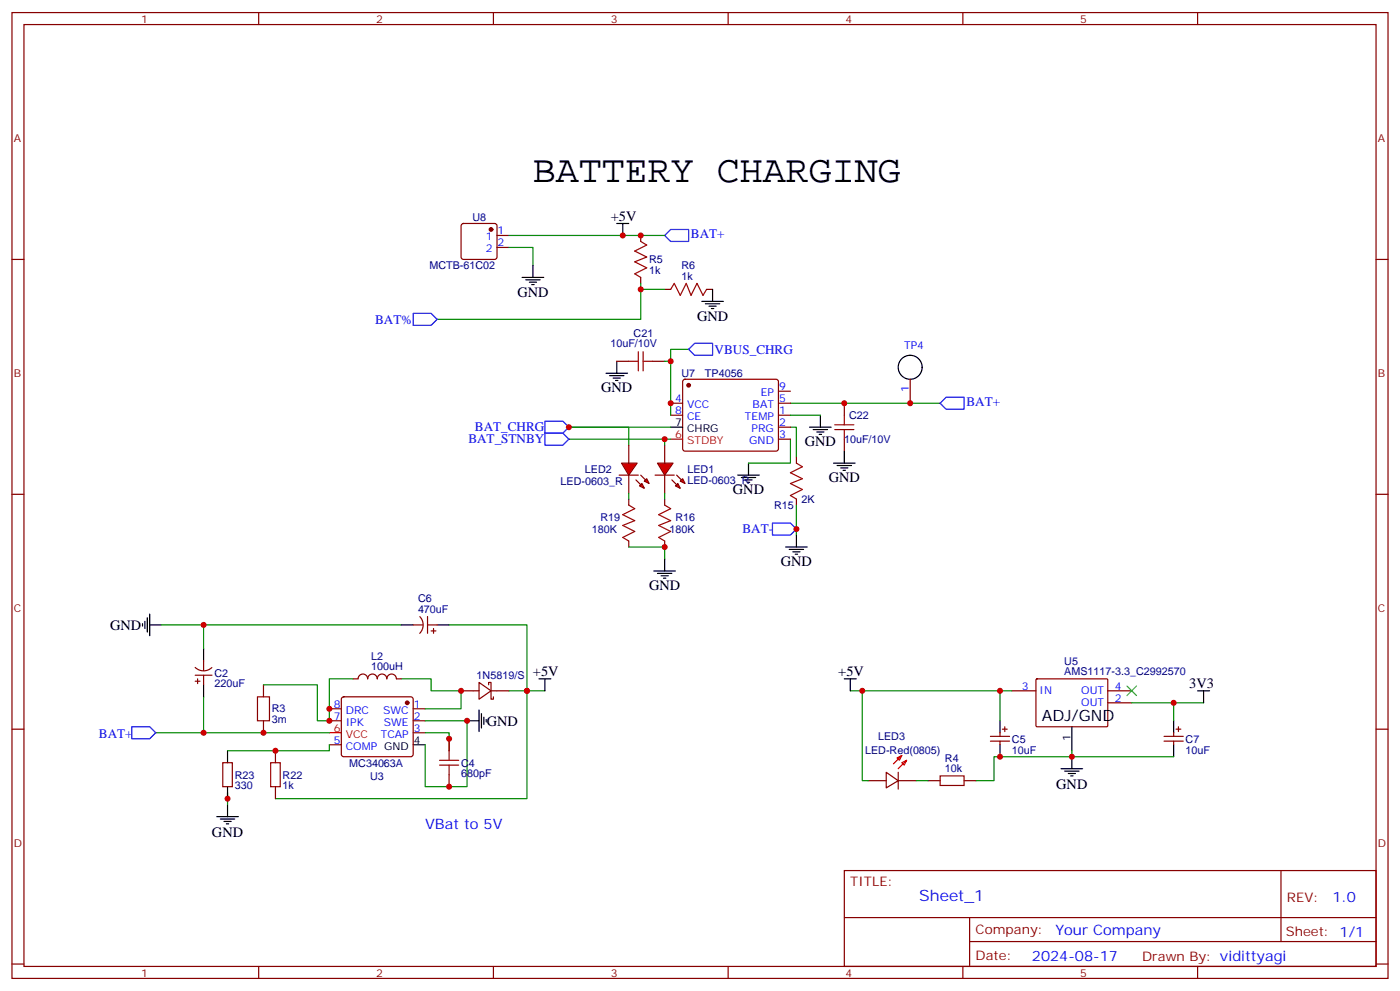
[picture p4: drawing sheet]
<svg xmlns="http://www.w3.org/2000/svg" width="412mm" height="292mm" viewBox="0 0 412 292" stroke-linecap="round" stroke-linejoin="round" font-family="sans-serif">
<g fill="none" stroke="#870000" stroke-width=".35">
<path d="M3.5 3.7h405.4v284.3h-405.4zM7.1 7.2h398.2v277.3h-398.2zM76.2 3.7v3.5M145.3 3.7v3.5M214.5 3.7v3.5M283.6 3.7v3.5M352.8 3.7v3.5M3.5 76.4h3.6M405.3 76.4h3.6M181.7 106.4h3.5M192.3 106.4h3.5M197.6 118.7h3.5"/>
<path d="M201.3 111.9l.5-.2h26.8l.5 .2 .2 .5-.1 20-.6 .4h-27.1l-.4-.7v-19.7zM229.3 118.7h3.5M229.3 115.2h3.5M248.7 118.7v3.5M268.1 111.7v7M197.6 122.2h3.5M229.3 122.2h3.5M229.3 129.3h3.5M229.3 125.8h3.5M234.6 134.6v1.7M248.7 129.3v3.5M3.5 145.5h3.6"/>
<path d="M185.2 146.9v1.8M185.2 159.3v1.7M195.8 146.9v1.8M195.8 159.3v1.7M234.6 146.9v1.8M405.3 145.5h3.6M3.5 214.7h3.6M405.3 214.7h3.6M248.7 256.3h156.6v28.2h-156.6zM377.3 256.3v20.9M248.7 270.1h156.5M285.6 277.2h119.6"/>
<path d="M285.6 270.1v14.2M3.5 283.8h3.6M76.2 284.5v3.5M145.3 284.5v3.5M214.5 284.5v3.5M283.6 284.5v3.5M352.8 284.5v3.5M405.3 283.8h3.6"/>
</g>
<g fill="none" stroke="#000" stroke-width=".35">
<path d="M178.5 109.9h6.4M179.6 110.6h4.2M180.6 111.3h2.1M181.3 112h.7M181.7 106.4v3.5M197.6 125.8h3.5M217.3 139.9h6.4M220.5 136.3v3.6M238.5 125.8h6.3M239.5 126.5h4.3M240.6 127.2h2.1M241.3 127.9h.7"/>
<path d="M241.7 122.2v3.6M245.5 136.3h6.4M246.6 137.1h4.2M247.6 137.8h2.2M248.4 138.5h.7M248.7 132.8v3.5M218.4 140.6h4.2M219.4 141.3h2.1M220.1 142h.7M234.6 157.5v3.5M192.6 168.1h6.4M193.7 168.8h4.2"/>
<path d="M194.7 169.5h2.1M195.4 170.2h.7M195.8 164.6v3.5M231.4 161h6.4M232.5 161.7h4.2M233.5 162.5h2.2M234.2 163.2h.7"/>
<circle cx="268.1" cy="108.1" r="3.5"/>
</g>
<path d="M185.2 106.4h2.8M188 103.5v5.7M189.4 106.4h2.9M189.4 103.5v5.7M234.6 136.3l1.8 1.1-3.6 1.8 3.6 1.7-3.6 1.4 3.6 1.8-3.6 1.8 1.8 1M245.9 126.5h5.6M245.9 125.1h5.6M248.7 122.2v2.9M248.7 126.5v2.8M185.2 148.7l1.8 1.1-3.6 1.7 3.6 1.8-3.6 1.4 3.6 1.8-3.6 1.7 1.8 1.1M195.8 148.7l1.8 1.1-3.6 1.7 3.6 1.8-3.6 1.4 3.6 1.8-3.6 1.7 1.8 1.1" fill="none" stroke="#a10000" stroke-width=".35"/>
<path d="M195.8 106.4h1.8M202.8 102.8h-5.2v19.4M232.8 118.7h44.1M195.8 129.3h1.8M197.6 125.8h-30h17.6v5.3M232.8 129.3v7h-12.3M232.8 125.8h1.8v8.8M232.8 122.2h8.9M185.2 161h10.6v3.6" fill="none" stroke="#008700" stroke-width=".35"/>
<circle cx="202.8" cy="113.4" r=".53" fill="#870000" stroke="#870000" stroke-width=".35"/>
<path d="M197.6 129.3h3.5" fill="none" stroke="#f00" stroke-width=".35"/>
<path d="M278.7 116.9h5.3v3.6h-5.3l-1.8-1.8z" fill="none" stroke="#00f" stroke-width=".35"/>
<g fill="#f00" stroke="#870000" stroke-width=".35">
<path d="M193.7 136.3h4.6l-2.5 3.6z"/>
<path d="M193 139.9h5.6z"/>
</g>
<g fill="#870000" stroke="#870000" stroke-width=".35">
<path d="M199.3 139.9l1.4 1.4z"/>
<path d="M197.9 141.3l1.4 1.4z"/>
</g>
<g fill="#f00" stroke="#870000" stroke-width=".35">
<path d="M200.4 141.6l.7-.7 .7 1.4z"/>
<path d="M199 143.1l.7-.8 .7 1.5z"/>
</g>
<path d="M195.8 131.1v5.2M195.8 139.9v5.3" fill="none" stroke="#870000" stroke-width=".35"/>
<path d="M167.6 129.3h28.2v1.8M195.8 145.2v1.7" fill="none" stroke="#008700" stroke-width=".35"/>
<g fill="#f00" stroke="#870000" stroke-width=".35">
<path d="M183.1 136.3h4.6l-2.5 3.6z"/>
<path d="M182.4 139.9h5.6z"/>
</g>
<g fill="#870000" stroke="#870000" stroke-width=".35">
<path d="M188.7 139.9l1.4 1.4z"/>
<path d="M187.3 141.3l1.4 1.4z"/>
</g>
<g fill="#f00" stroke="#870000" stroke-width=".35">
<path d="M190.5 140.9l.7 1.4-1.4-.7z"/>
<path d="M188.4 143.1l.7-.8 .7 1.5z"/>
</g>
<g fill="none" stroke="#870000" stroke-width=".35">
<path d="M136.1 66l.4-.2h9.2l.5 .2 .2 .5v9.2l-.2 .5-.5 .2h-9.2l-.5-.3-.2-.4v-9.2zM146.4 69.3h3.5M146.4 72.8h3.5M188.7 69.3v1.8M188.7 81.7v1.7M195.8 85.2h1.8M208.1 85.2h1.8M185.2 131.1v5.2M185.2 139.9v5.3M57.5 196.5a3.5 3.5 0 0 0 4.9 0M57.5 198.8h4.9M58.2 199.8v1.5"/>
<path d="M60 194.6v2.8M60 198.8v2.8M104.1 199.8h1.4a1.41 1.41 0 0 1 1.4-1.4 1.41 1.41 0 0 1 1.4 1.5 1.41 1.41 0 0 1 1.4-1.5 1.41 1.41 0 0 1 1.4 1.5 1.41 1.41 0 0 1 1.4-1.5 1.41 1.41 0 0 1 1.4 1.5 1.41 1.41 0 0 1 1.5-1.5 1.41 1.41 0 0 1 1.4 1.5l1.4-.1M121.7 184h2.8M123.7 181.5a3.5 3.5 0 0 1-.1 5M125.9 181.5v4.9M125.9 184h2.9M127 185.7h1.4M127.7 185v1.4M57.5 200.6h1.4M77.6 201.6v3.5M77.6 212.2v3.5"/>
<path d="M97 208.7h3.5M97 212.2h3.5M97 219.3h3.5M100.8 205.3l.4-.2h19.8l.5 .2 .2 .5v16.3l-.2 .5-.5 .2h-19.8l-.5-.3-.2-.4v-16.3zM121.7 208.7h3.5M121.7 212.2h3.5M121.7 215.7h3.5M132.3 217.5v3.5M135.8 203.4h5.3M141.1 200.9l3.5 2.5-3.5 2.4zM143.9 201.6v-.7h.7v4.9h.7v-.7M144.6 203.4h5.3"/>
<path d="M291.7 216.8h5.7M291.7 218.2h5.7M294.6 215.7v1.1M294.6 218.2v1.1M295.3 214.7h1.4M296 214v1.4M298.1 203.4h7.1M305.2 200l.3-.2 20.6 .1 .2 .3v13.6l-.3 .2-20.7-.1-.1-.3zM326.3 203.4h7.1M326.3 206.9h7.1M342.9 216.8h5.6M342.9 218.2h5.6"/>
<path d="M345.7 215.7v1.1M345.7 218.2v1.1M346.4 214.7h1.4M347.1 214v1.4M65.6 224.5h2.8v7.1h-2.8zM81.1 221v3.5M81.1 231.6v3.5M132.3 228.1v3.5M255.8 229.8h5.3M261.1 227.4l3.5 2.4-3.5 2.2zM264.6 229.8h5.3M264.6 227.4v4.9"/>
<path d="M273.4 229.8h3.5M284 229.8h3.5"/>
</g>
<g fill="none" stroke="#008700" stroke-width=".35">
<path d="M149.9 72.8h7.1v5.3M149.9 69.3h45.9M188.7 83.4v1.8M195.8 85.2h-7.1v8.8h-59.9M185.2 145.2v1.7M234.6 148.7v8.8M47.6 184h12.4M104.1 199.8h-7.1v12.4h-3.5v-10.6h-15.9M118.2 199.8h8.8v3.6h8.8v5.3h-10.6M118.2 184h-58.2v7M132.3 184h22.9v51.1h-74.1M45.9 215.7h51.1"/>
<path d="M60 205.1v10.6M97 219.3v1.7h-30M125.2 212.2h12.4v19.4h-12.4v-12.3M125.2 215.7h7.1v5.3M149.9 203.4h10.6M250.5 203.4h47.6M254 203.4v26.4h1.8M294.6 203.4v8.8M333.4 206.9h21.1M345.7 206.9v5.3M67 233.4v3.5M269.9 229.8h3.5"/>
<path d="M315.7 221v1.8h-22.9v7h-5.3M315.7 222.8h30"/>
</g>
<path d="M195.8 69.3l1.8-1.7h5.2v3.5h-5.2zM121.7 92.3h5.3l1.8 1.7-1.8 1.8h-5.3zM202.8 102.8l1.8-1.7h5.3v3.5h-5.3zM160.5 124h5.3l1.8 1.8-1.8 1.7h-5.3zM160.5 127.5h5.3l1.8 1.8-1.8 1.8h-5.3zM227.5 154h5.3l1.8 1.8-1.8 1.7h-5.3zM38.8 214h5.3l1.8 1.7-1.8 1.8h-5.3z" fill="none" stroke="#00f" stroke-width=".35"/>
<g fill="#870000" stroke="#870000" stroke-width=".35">
<circle cx="144.6" cy="67.6" r=".53"/>
<circle cx="119.9" cy="206.9" r=".53"/>
</g>
<path d="M188.7 71.1l1.8 1-3.5 1.8 3.5 1.8-3.5 1.4 3.5 1.7-3.5 1.8 1.7 1.1M197.6 85.2l1-1.8 1.8 3.6 1.7-3.6 1.5 3.6 1.7-3.6 1.8 3.6 1-1.8M75.8 205.1h3.6v7.1h-3.6zM79.7 224.5h2.8v7.1h-2.8zM129.5 225.2h5.6M129.5 223.8h5.6M132.3 221v2.8M132.3 225.2v2.9M276.9 228.4h7.1v2.8h-7.1z" fill="none" stroke="#a10000" stroke-width=".35"/>
<path d="M97 215.7h3.5M264.2 223.1l1.4-.7-.7 1.4zM265.6 224.5l1.5-.7-.8 1.4zM265.6 222.4l-2.4 2.5M267.1 223.8l-2.5 2.5" fill="none" stroke="#f00" stroke-width=".35"/>
<g fill="none" stroke="#000" stroke-width=".35">
<path d="M157 78.1v3.6M181.7 65.8h3.5M183.4 65.8v3.5M153.8 81.7h6.4M154.9 82.4h4.2M155.9 83.1h2.1M156.6 83.8h.7M206.7 88.7h6.4M207.8 89.4h4.2M208.8 90.1h2.2M209.5 90.8h.8M209.9 85.2v3.5"/>
<path d="M42 183.6v.7M42.7 182.9v2.1M43.4 181.9v4.2M44.1 184h3.5M44.1 180.8v6.3M60 191v3.6M118.2 184h3.5M128.8 184h3.5M158.7 199.8h3.6M160.5 199.8v3.6M248.7 199.8h3.5M250.5 199.8v3.6"/>
<path d="M60 201.6v3.5M121.7 219.3h3.5M137.6 212.2h3.5M141.1 209v6.4M141.8 210.1v4.2M142.5 211.1v2.2M143.2 211.8v.7M294.6 212.2v3.5M294.6 219.3v3.5M315.7 214v7M345.7 212.2v3.5M345.7 219.3v3.5"/>
<path d="M352.8 203.4h3.5M354.5 203.4v3.5M67 221v3.5M67 231.6v3.5M67 236.9v3.5M312.6 226.3h6.3M313.6 227h4.3M314.7 227.7h2.1M315.4 228.4h.7M315.7 222.8v3.5M63.9 240.4h6.3M64.9 241.1h4.2"/>
<path d="M66 241.8h2.1M66.7 242.5h.7"/>
</g>
<path d="M332 202l2.8 2.8M334.8 202l-2.8 2.8" fill="none" stroke="#3c3" stroke-width=".35"/>
<g fill="#c00">
<circle cx="268.1" cy="118.7" r=".88"/>
<circle cx="197.6" cy="118.7" r=".88"/>
<circle cx="197.6" cy="106.4" r=".88"/>
<circle cx="248.7" cy="118.7" r=".88"/>
<circle cx="195.8" cy="161" r=".88"/>
<circle cx="195.8" cy="129.3" r=".88"/>
<circle cx="167.6" cy="125.8" r=".88"/>
<circle cx="234.6" cy="155.8" r=".88"/>
<circle cx="77.6" cy="215.7" r=".88"/>
<circle cx="137.6" cy="212.2" r=".88"/>
<circle cx="97" cy="208.7" r=".88"/>
<circle cx="97" cy="212.2" r=".88"/>
<circle cx="155.2" cy="203.4" r=".88"/>
<circle cx="132.3" cy="231.6" r=".88"/>
<circle cx="132.3" cy="217.5" r=".88"/>
<circle cx="67" cy="235.1" r=".88"/>
<circle cx="81.1" cy="221" r=".88"/>
<circle cx="60" cy="215.7" r=".88"/>
<circle cx="135.8" cy="203.4" r=".88"/>
<circle cx="60" cy="184" r=".88"/>
<circle cx="294.6" cy="203.4" r=".88"/>
<circle cx="345.7" cy="206.9" r=".88"/>
<circle cx="315.7" cy="222.8" r=".88"/>
<circle cx="254" cy="203.4" r=".88"/>
<circle cx="294.6" cy="222.8" r=".88"/>
<circle cx="183.4" cy="69.3" r=".88"/>
<circle cx="188.7" cy="69.3" r=".88"/>
<circle cx="188.7" cy="85.2" r=".88"/>
</g>
<text font-size="11.3" x="157" y="53.4">BATTERY CHARGING</text>
<text font-size="4.6" x="306.9" y="212.2">ADJ/GND</text>
<text font-size="4.6" fill="#00f" x="270.8" y="265.3">Sheet_1</text>
<g font-size="4.2">
<text x="179.9" y="65.1">+5V</text>
<text x="152.4" y="87.3">GND</text>
<text x="205.3" y="94.4">GND</text>
<text x="177.1" y="115.5">GND</text>
<text x="237.1" y="131.4">GND</text>
<text x="244.1" y="142">GND</text>
<text x="215.9" y="145.5">GND</text>
<text x="230" y="166.7">GND</text>
<text x="191.2" y="173.7">GND</text>
<text x="32.5" y="185.5">GND</text>
<text x="157" y="199.1">+5V</text>
<text x="246.9" y="199.1">+5V</text>
<text x="350.3" y="202.7">3V3</text>
<text x="143.4" y="213.6">GND</text>
<text x="311.1" y="232.4">GND</text>
<text x="62.4" y="246.5">GND</text>
</g>
<g font-size="4.2" fill="#00f">
<text x="125.2" y="243.9">VBat to 5V</text>
<text x="392.5" y="265.6">1.0</text>
<text x="310.9" y="275.1">Your Company</text>
<text x="304" y="282.9">2024-08-17</text>
</g>
<g font-size="3.9" fill="#00f">
<text x="203.5" y="70.1">BAT+</text>
<text x="110.5" y="95.3">BAT%</text>
<text x="210.5" y="104.1">VBUS_CHRG</text>
<text x="284.7" y="119.5">BAT+</text>
<text x="138" y="130.5">BAT_STNBY</text>
<text x="139.9" y="127">BAT_CHRG</text>
<text x="218.7" y="157">BAT-</text>
<text x="29.1" y="217.3">BAT+</text>
</g>
<g font-size="3.9" fill="#800">
<text x="250.5" y="260.9">TITLE:</text>
<text x="379.1" y="265.6">REV:</text>
<text x="287.4" y="275.1">Company:</text>
<text x="378.7" y="275.7">Sheet: 1/1</text>
<text x="287.4" y="282.8">Date:</text>
<text x="336.4" y="282.8">Drawn By: vidittyagi</text>
</g>
<g font-size="3.2" fill="#800">
<text x="41.6" y="6.7">1</text>
<text x="110.8" y="6.7">2</text>
<text x="179.9" y="6.7">3</text>
<text x="249.1" y="6.7">4</text>
<text x="318.2" y="6.7">5</text>
<text x="4.1" y="41.8">A</text>
<text x="405.9" y="41.8">A</text>
<text x="4.1" y="110.9">B</text>
<text x="405.9" y="110.9">B</text>
<text x="4.1" y="180.1">C</text>
<text x="405.9" y="180.1">C</text>
<text x="4.1" y="249.2">D</text>
<text x="405.9" y="249.2">D</text>
<text x="41.6" y="287.5">1</text>
<text x="110.8" y="287.5">2</text>
<text x="179.9" y="287.5">3</text>
<text x="249.1" y="287.5">4</text>
<text x="318.2" y="287.5">5</text>
</g>
<g font-size="3.2" fill="#000080">
<text x="139.2" y="65.2">U8</text>
<text x="191.2" y="77.5">R5</text>
<text x="126.5" y="79.3">MCTB-61C02</text>
<text x="191.2" y="80.7">1k</text>
<text x="200.7" y="82.4">1k</text>
<text x="200.7" y="79.2">R6</text>
<text x="186.6" y="99.3">C21</text>
<text x="179.8" y="102.2">10uF/10V</text>
<text x="200.7" y="111.1">U7</text>
<text x="207.7" y="111">TP4056</text>
<text x="250.1" y="123.4">C22</text>
<text x="248.6" y="130.4">10uF/10V</text>
<text x="165.1" y="142.8">LED-0603_R</text>
<text x="172.3" y="139.3">LED2</text>
<text x="202.5" y="142.4">LED-0603_R</text>
<text x="202.5" y="139.3">LED1</text>
<text x="228.1" y="149.8">R15</text>
<text x="236.1" y="148.1">2K</text>
<text x="176.9" y="153.4">R19</text>
<text x="199" y="153.4">R16</text>
<text x="174.3" y="156.9">180K</text>
<text x="197.2" y="156.9">180K</text>
<text x="123.1" y="177.3">C6</text>
<text x="123.1" y="180.4">470uF</text>
<text x="109.3" y="197.4">100uH</text>
<text x="109.3" y="194.2">L2</text>
<text x="313.5" y="195.8">U5</text>
<text x="63.1" y="202.4">220uF</text>
<text x="63.1" y="199.2">C2</text>
<text x="140.4" y="199.8">1N5819/S</text>
<text x="313.5" y="198.8">AMS1117-3.3_C2992570</text>
<text x="80.1" y="209.7">R3</text>
<text x="80.1" y="212.9">3m</text>
<text x="258.7" y="218">LED3</text>
<text x="298.1" y="221.8">10uF</text>
<text x="298.1" y="218.6">C5</text>
<text x="349.2" y="221.8">10uF</text>
<text x="349.2" y="218.6">C7</text>
<text x="102.9" y="225.8">MC34063A</text>
<text x="135.8" y="225.8">C4</text>
<text x="254.8" y="222.1">LED-Red(0805)</text>
<text x="278.4" y="227.4">10k</text>
<text x="278.4" y="224.2">R4</text>
<text x="69.1" y="232.4">330</text>
<text x="69.1" y="229.3">R23</text>
<text x="83.3" y="232.4">1k</text>
<text x="83.3" y="229.3">R22</text>
<text x="109" y="229.5">U3</text>
<text x="135.8" y="228.8">680pF</text>
</g>
<g font-size="3.2" fill="#00f">
<text x="143.1" y="70.7">1</text>
<text x="146.6" y="69">1</text>
<text x="143.1" y="74.3">2</text>
<text x="146.6" y="72.5">2</text>
<text x="266.3" y="102.8">TP4</text>
<text x="198.9" y="118.4">4</text>
<text x="224.1" y="116.6">EP</text>
<text x="229.5" y="118.4">5</text>
<text x="229.5" y="114.8">9</text>
<text x="267.8" y="115.4" transform="rotate(-90 267.8 115.4)">1</text>
<text x="198.9" y="121.9">8</text>
<text x="202.4" y="120.1">VCC</text>
<text x="202.4" y="123.6">CE</text>
<text x="219.4" y="123.6">TEMP</text>
<text x="221.7" y="120.1">BAT</text>
<text x="229.5" y="125.4">2</text>
<text x="229.5" y="121.9">1</text>
<text x="220.7" y="130.7">GND</text>
<text x="221.4" y="127.2">PRG</text>
<text x="229.5" y="128.9">3</text>
<text x="301" y="203">3</text>
<text x="328.4" y="203">4</text>
<text x="98.4" y="208.3">8</text>
<text x="121.9" y="208.3">1</text>
<text x="306.2" y="204.4">IN</text>
<text x="318.5" y="204.4">OUT</text>
<text x="318.5" y="208">OUT</text>
<text x="328.4" y="206.6">2</text>
<text x="98.4" y="211.8">7</text>
<text x="101.8" y="210.1">DRC</text>
<text x="101.8" y="213.6">IPK</text>
<text x="112.9" y="210.1">SWC</text>
<text x="113.1" y="213.6">SWE</text>
<text x="121.9" y="215.4">3</text>
<text x="121.9" y="211.8">2</text>
<text x="98.4" y="218.9">5</text>
<text x="101.8" y="220.7">COMP GND</text>
<text x="112.1" y="217.1">TCAP</text>
</g>
<g font-size="3.2">
<text x="198.9" y="125.4">7</text>
<text x="202.4" y="127.2">CHRG</text>
<text x="121.9" y="218.9">4</text>
<text x="315.4" y="218.1" transform="rotate(-90 315.4 218.1)">1</text>
</g>
<g font-size="3.2" fill="#f00">
<text x="198.9" y="128.9">6</text>
<text x="202.4" y="130.7">STDBY</text>
<text x="98.4" y="215.4">6</text>
<text x="101.8" y="217.1">VCC</text>
</g>
</svg>
